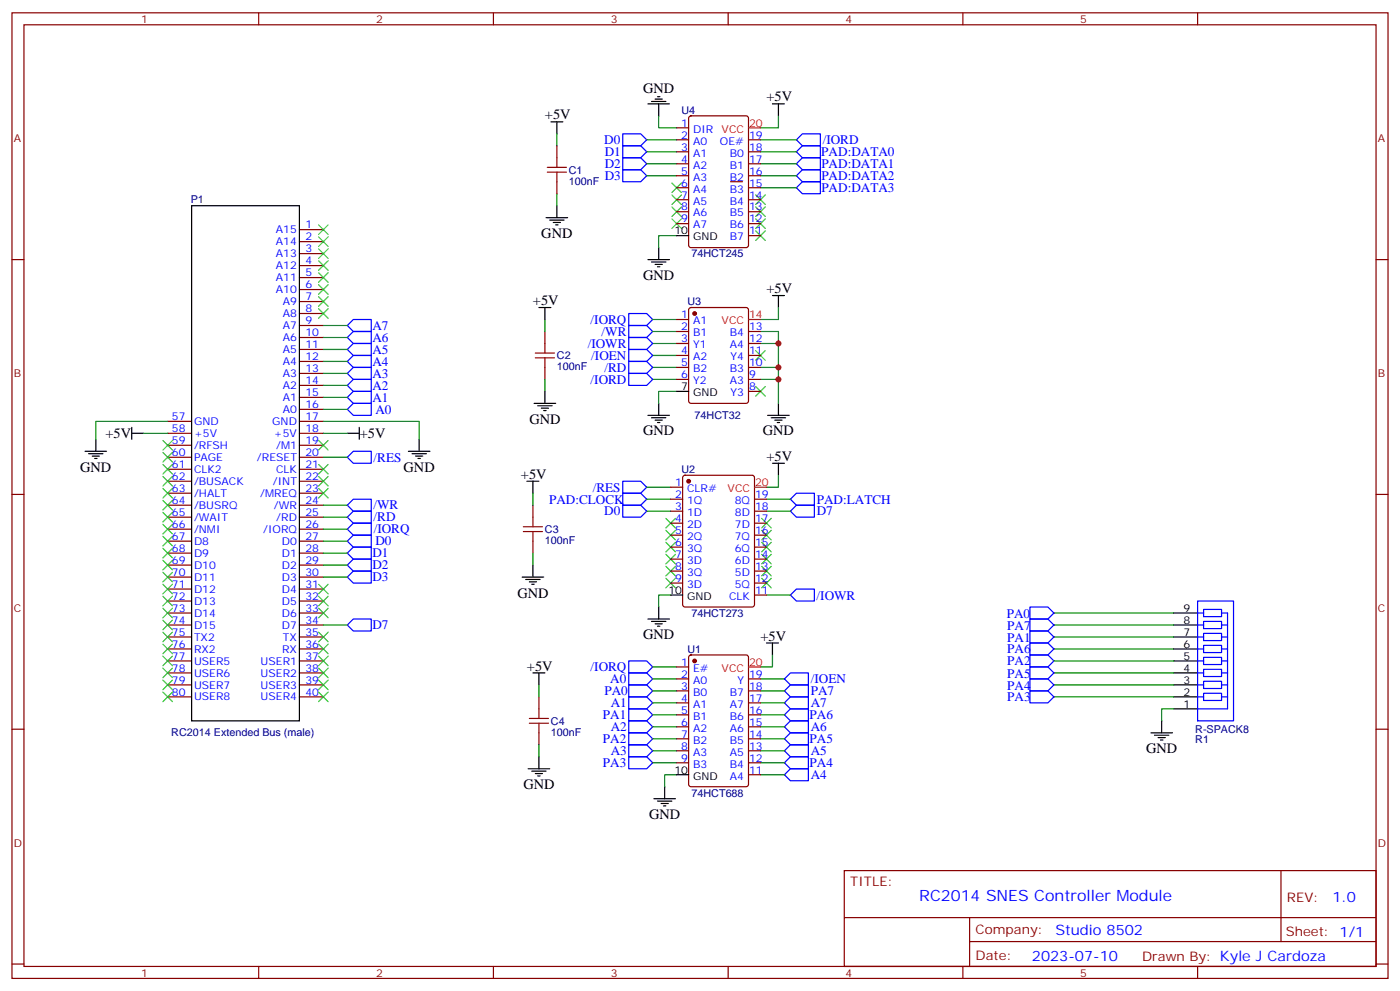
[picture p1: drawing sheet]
<svg xmlns="http://www.w3.org/2000/svg" width="412mm" height="292mm" viewBox="0 0 412 292" stroke-linecap="round" stroke-linejoin="round" font-family="sans-serif">
<g fill="none" stroke="#870000" stroke-width=".35">
<path d="M3.5 3.8h405.4v284.3h-405.4zM7.1 7.3h398.2v277.3h-398.2zM76.2 3.8v3.5M145.3 3.8v3.5M214.5 3.8v3.5M283.6 3.8v3.5M352.8 3.8v3.5M199.3 37.6h3.5M203.1 34.3l.5-.2h16.2l.6 .4 .1 37.7-.5 .7h-16.4l-.7-.4-.1-37.7zM164 42.9v3.6M164 53.5v3.5M199.3 41.2h3.5"/>
<path d="M199.3 44.7h3.5M199.3 48.2h3.5M199.3 51.8h3.5M199.3 55.3h3.5M199.3 58.8h3.5M215.2 53.5h3.5M220.5 41.2h3.5M220.5 44.7h3.5M220.5 48.2h3.5M220.5 51.8h3.5M220.5 55.3h3.5M220.5 58.8h3.5"/>
<path d="M3.5 76.4h3.6M88.2 67.6h7M88.2 71.2h7M88.2 74.7h7M88.2 78.2h7M199.3 62.3h3.5M199.3 65.9h3.5M220.5 62.3h3.5M220.5 65.9h3.5M220.5 69.4h3.5M405.3 76.4h3.6M88.2 81.7h7"/>
<path d="M88.2 85.3h7M88.2 88.8h7M88.2 92.3h7M88.2 95.8h7M88.2 99.4h7M160.5 97.6v3.5M199.3 94.1h3.5M199.3 97.6h3.5M203.1 90.8l.5-.2h16.2l.6 .4 .1 27.1-.5 .6-16.4 .1-.7-.5-.1-27zM220.5 97.6h3.5M88.2 102.9h7M88.2 106.4h7"/>
<path d="M88.2 110h7M88.2 113.5h7M88.2 117h7M160.5 108.2v3.5M199.3 101.1h3.5M199.3 104.7h3.5M199.3 108.2h3.5M199.3 111.7h3.5M220.5 101.1h3.5M220.5 104.7h3.5M220.5 108.2h3.5M220.5 111.7h3.5"/>
<path d="M220.5 115.3h3.5M49.4 124.1h7M49.4 127.6h7M49.4 131.1h7M49.4 134.7h7M49.4 138.2h7M88.2 120.5h7M88.2 124.1h7M88.2 127.6h7M88.2 131.1h7M88.2 134.7h7M88.2 138.2h7"/>
<path d="M3.5 145.6h3.6M49.4 141.7h7M49.4 145.2h7M49.4 148.8h7M49.4 152.3h7M49.4 155.8h7M49.4 159.3h7M88.2 141.7h7M88.2 145.2h7M88.2 148.8h7M88.2 152.3h7M88.2 155.8h7"/>
<path d="M88.2 159.3h7M157 148.8v3.5M157 159.3v3.6M197.6 143.5h3.5M197.6 147h3.5M197.6 150.5h3.5M197.6 154.1h3.5M197.6 157.6h3.5M201.3 140.2l.5-.3h19.7l.7 .5v37.6l-.4 .7-20 .1-.7-.5v-37.6zM222.2 147h3.6M222.2 150.5h3.6M222.2 154.1h3.6"/>
<path d="M222.2 157.6h3.6M405.3 145.6h3.6M49.4 162.9h7M49.4 166.4h7M49.4 169.9h7M49.4 173.5h7M49.4 177h7M88.2 162.9h7M88.2 166.4h7M88.2 169.9h7M88.2 173.5h7M88.2 177h7"/>
<path d="M197.6 161.1h3.5M197.6 164.6h3.5M197.6 168.2h3.5M197.6 171.7h3.5M222.2 161.1h3.6M222.2 164.6h3.6M222.2 168.2h3.6M222.2 171.7h3.6M222.2 175.2h3.6M49.4 180.5h7M49.4 184h7M49.4 187.6h7"/>
<path d="M49.4 191.1h7M49.4 194.6h7M49.4 198.2h7M88.2 180.5h7M88.2 184h7M88.2 187.6h7M88.2 191.1h7M88.2 194.6h7M88.2 198.2h7M199.3 196.4h3.5M199.3 199.9h3.5M203.1 193.1l.5-.2h16.2l.6 .4 .1 37.7-.5 .6-16.4 .1-.7-.5-.1-37.6z"/>
<path d="M220.5 199.9h3.5M3.5 214.7h3.6M49.4 201.7h7M49.4 205.2h7M88.2 201.7h7M88.2 205.2h7M158.7 205.2v3.5M158.7 215.8v3.5M199.3 203.4h3.5M199.3 207h3.5M199.3 210.5h3.5M199.3 214h3.5"/>
<path d="M199.3 217.6h3.5M220.5 203.4h3.5M220.5 207h3.5M220.5 210.5h3.5M220.5 214h3.5M220.5 217.6h3.5M405.3 214.7h3.6M199.3 221.1h3.5M199.3 224.6h3.5M220.5 221.1h3.5M220.5 224.6h3.5M220.5 228.1h3.5"/>
<path d="M248.7 256.4h156.6v28.2h-156.6zM377.3 256.4v20.9M248.7 270.2h156.5M285.6 277.3h119.6M285.6 270.2v14.1M3.5 283.9h3.6M76.2 284.6v3.5M145.3 284.6v3.5M214.5 284.6v3.5M283.6 284.6v3.5M352.8 284.6v3.5M405.3 283.9h3.6"/>
</g>
<g fill="none" stroke="#000" stroke-width=".35">
<path d="M162.3 35.9h3.5M164 35.9v3.5M190.9 30.6h6.3M191.9 29.9h4.2M193 29.2h2.1M193.7 28.5h.7M194 30.6v3.5M227.5 30.6h3.6M229.3 30.6v3.5M56.4 60.6h31.8v151.7h-31.8zM160.9 64.1h6.3M161.9 64.8h4.3"/>
<path d="M163 65.5h2.1M163.7 66.2h.7M164 60.6v3.5M190.9 76.4h6.3M191.9 77.2h4.2M193 77.9h2.1M193.7 78.6h.7M194 72.9v3.5M199.3 69.4h3.5M158.7 90.6h3.6M160.5 90.6v3.5M227.5 87h3.6"/>
<path d="M229.3 87v3.6M157.3 118.8h6.4M158.4 119.5h4.2M160.5 115.3v3.5M194 118.8v3.5M199.3 115.3h3.5M229.3 118.8v3.5M25 132.9h6.4M26.1 133.6h4.2M27.2 134.3h2.1M27.9 135h.7M28.2 129.4v3.5"/>
<path d="M38.8 127.6h3.5M38.8 125.8v3.6M102.3 127.6h3.5M105.8 125.8v3.6M120.3 132.9h6.3M121.4 133.6h4.2M122.4 134.3h2.1M123.1 135h.7M123.5 129.4v3.5M159.5 120.2h2.1M160.2 120.9h.7M190.9 122.3h6.3"/>
<path d="M191.9 123h4.2M193 123.7h2.1M193.7 124.4h.7M226.1 122.3h6.4M227.2 123h4.2M227.5 136.4h3.6M228.2 123.7h2.2M229 124.4h.7M229.3 136.4v3.5M155.2 141.7h3.5M157 141.7v3.5M153.8 169.9h6.4"/>
<path d="M154.9 170.6h4.2M155.9 171.3h2.1M156.6 172h.7M157 166.4v3.5M194 178.8v3.5M197.6 175.2h3.5M157 198.2h3.5M158.7 198.2v3.5M190.9 182.3h6.3M191.9 183h4.2M193 183.7h2.1M193.7 184.4h.7"/>
<path d="M225.8 189.3h3.5M227.5 189.3v3.6M345.7 198.2h7.1M345.7 194.6h7.1M345.7 191.1h7.1M345.7 187.6h7.1M345.7 184h7.1M345.7 180.5h7.1M339 215.8h6.4M340.1 216.5h4.2M341.1 217.2h2.2M341.8 217.9h.7"/>
<path d="M342.2 212.3v3.5M345.7 208.7h7.1M345.7 205.2h7.1M345.7 201.7h7.1M155.6 226.4h6.3M156.6 227.1h4.3M157.7 227.8h2.1M158.4 228.5h.7M158.7 222.8v3.6M192.6 235.2h6.4M193.7 235.9h4.2M194.7 236.6h2.1"/>
<path d="M195.4 237.3h.7M195.8 231.7v3.5M199.3 228.1h3.5"/>
</g>
<g fill="none" stroke="#008700" stroke-width=".35">
<path d="M164 39.4v3.5M194 34.1v3.5h5.3M229.3 34.1v3.5h-5.3M164 57v3.6M190.5 41.2h8.8M190.5 48.2h8.8M190.5 51.8h8.8M190.5 44.7h8.8M224 41.2h10.6M224 48.2h10.6M224 51.8h10.6M224 55.3h10.6"/>
<path d="M224 44.7h10.6M199.3 69.4h-5.3v3.5M95.2 99.4h7.1M95.2 95.8h7.1M160.5 94.1v3.5M192.3 94.1h7M192.3 97.6h7M224 97.6h5.3v3.5M229.3 90.6v3.5h-5.3M95.2 117h7.1M95.2 113.5h7.1M95.2 110h7.1"/>
<path d="M95.2 106.4h7.1M95.2 102.9h7.1M160.5 111.7v3.6M192.3 111.7h7M192.3 104.7h7M192.3 101.1h7M192.3 108.2h7M199.3 115.3h-5.3v3.5M224 108.2h5.3v10.6M224 101.1h5.3v7.1M224 111.7h5.3M42.3 127.6h7.1"/>
<path d="M49.4 124.1h-21.2v5.3M95.2 124.1h28.3v5.3M95.2 127.6h7.1M95.2 120.5h7.1M95.2 134.7h7.1M229.3 139.9v3.6h-3.5M95.2 159.3h7.1M95.2 155.8h7.1M95.2 148.8h7.1M95.2 152.3h7.1M157 145.2v3.6M190.5 147h7.1"/>
<path d="M190.5 150.5h7.1M190.5 143.5h7.1M225.8 147h7M225.8 150.5h7M95.2 169.9h7.1M95.2 166.4h7.1M95.2 162.9h7.1M157 162.9v3.5M197.6 175.2h-3.6v3.6M225.8 175.2h7M95.2 184h7.1M192.3 199.9h7"/>
<path d="M192.3 196.4h7M224 199.9h7.1M227.5 192.9v3.5h-3.5M310.4 180.5h35.3M310.4 184h35.3M310.4 187.6h35.3M310.4 191.1h35.3M310.4 194.6h35.3M310.4 198.2h35.3M158.7 201.7v3.5M158.7 219.3v3.5M192.3 207h7"/>
<path d="M192.3 214h7M192.3 203.4h7M192.3 210.5h7M192.3 217.6h7M224 207h7.1M224 214h7.1M224 203.4h7.1M224 210.5h7.1M224 217.6h7.1M310.4 201.7h35.3M310.4 205.2h35.3M345.7 208.7h-3.5v3.6"/>
<path d="M192.3 221.1h7M192.3 224.6h7M199.3 228.1h-3.5v3.6M224 221.1h7.1M224 228.1h7.1M224 224.6h7.1"/>
</g>
<g fill="none" stroke="#3c3" stroke-width=".35">
<path d="M197.9 53.9l2.8 2.8M197.9 57.4l2.8 2.8M200.7 53.9l-2.8 2.8M200.7 57.4l-2.8 2.8M222.6 57.4l2.8 2.8M225.4 57.4l-2.8 2.8M93.8 76.8l2.9 2.8M93.8 73.3l2.9 2.8M93.8 69.7l2.9 2.9M93.8 66.2l2.9 2.8M96.7 76.8l-2.9 2.8M96.7 73.3l-2.9 2.8"/>
<path d="M96.7 69.7l-2.9 2.9M96.7 66.2l-2.9 2.8M197.9 60.9l2.8 2.8M197.9 64.5l2.8 2.8M200.7 60.9l-2.8 2.8M200.7 64.5l-2.8 2.8M222.6 68l2.8 2.8M222.6 64.5l2.8 2.8M222.6 60.9l2.8 2.8M225.4 68l-2.8 2.8M225.4 64.5l-2.8 2.8M225.4 60.9l-2.8 2.8"/>
<path d="M93.8 90.9l2.9 2.8M93.8 87.4l2.9 2.8M93.8 83.9l2.9 2.8M93.8 80.3l2.9 2.8M96.7 83.9l-2.9 2.8M96.7 87.4l-2.9 2.8M96.7 90.9l-2.9 2.8M96.7 80.3l-2.9 2.8M222.6 113.8l2.8 2.9M222.6 103.3l2.8 2.8M225.4 113.8l-2.8 2.9M225.4 103.3l-2.8 2.8"/>
<path d="M48 129.7l2.8 2.8M48 133.2l2.8 2.9M48 136.8l2.8 2.8M50.8 129.7l-2.8 2.8M50.8 133.2l-2.8 2.9M50.8 136.8l-2.8 2.8M93.8 136.8l2.9 2.8M93.8 129.7l2.9 2.8M96.7 136.8l-2.9 2.8M96.7 129.7l-2.9 2.8M48 140.3l2.8 2.8M48 143.8l2.8 2.8"/>
<path d="M48 147.4l2.8 2.8M48 150.9l2.8 2.8M48 154.4l2.8 2.8M48 157.9l2.8 2.9M50.8 140.3l-2.8 2.8M50.8 143.8l-2.8 2.8M50.8 147.4l-2.8 2.8M50.8 150.9l-2.8 2.8M50.8 154.4l-2.8 2.8M50.8 157.9l-2.8 2.9M93.8 143.8l2.9 2.8M93.8 140.3l2.9 2.8"/>
<path d="M96.7 140.3l-2.9 2.8M96.7 143.8l-2.9 2.8M196.1 159.7l2.9 2.8M196.1 156.2l2.9 2.8M196.1 152.6l2.9 2.9M199 159.7l-2.9 2.8M199 156.2l-2.9 2.8M199 152.6l-2.9 2.9M224.4 159.7l2.8 2.8M224.4 152.6l2.8 2.9M224.4 156.2l2.8 2.8M227.2 159.7l-2.8 2.8"/>
<path d="M227.2 152.6l-2.8 2.9M227.2 156.2l-2.8 2.8M48 161.5l2.8 2.8M48 165l2.8 2.8M48 168.5l2.8 2.8M48 172l2.8 2.9M48 175.6l2.8 2.8M48 179.1l2.8 2.8M50.8 161.5l-2.8 2.8M50.8 165l-2.8 2.8M50.8 168.5l-2.8 2.8M50.8 172l-2.8 2.9"/>
<path d="M50.8 175.6l-2.8 2.8M50.8 179.1l-2.8 2.8M93.8 179.1l2.9 2.8M93.8 175.6l2.9 2.8M93.8 172l2.9 2.9M96.7 179.1l-2.9 2.8M96.7 175.6l-2.9 2.8M96.7 172l-2.9 2.9M196.1 170.3l2.9 2.8M196.1 166.8l2.9 2.8M196.1 163.2l2.9 2.9M199 170.3l-2.9 2.8"/>
<path d="M199 166.8l-2.9 2.8M199 163.2l-2.9 2.9M224.4 163.2l2.8 2.9M224.4 166.8l2.8 2.8M224.4 170.3l2.8 2.8M227.2 163.2l-2.8 2.9M227.2 166.8l-2.8 2.8M227.2 170.3l-2.8 2.8M48 182.6l2.8 2.9M48 186.2l2.8 2.8M48 189.7l2.8 2.8M48 193.2l2.8 2.8"/>
<path d="M48 196.7l2.8 2.9M50.8 182.6l-2.8 2.9M50.8 186.2l-2.8 2.8M50.8 189.7l-2.8 2.8M50.8 193.2l-2.8 2.8M50.8 196.7l-2.8 2.9M93.8 196.7l2.9 2.9M93.8 193.2l2.9 2.8M93.8 189.7l2.9 2.8M93.8 186.2l2.9 2.8M96.7 196.7l-2.9 2.9M96.7 193.2l-2.9 2.8"/>
<path d="M96.7 189.7l-2.9 2.8M96.7 186.2l-2.9 2.8M48 200.3l2.8 2.8M48 203.8l2.8 2.8M50.8 200.3l-2.8 2.8M50.8 203.8l-2.8 2.8M93.8 203.8l2.9 2.8M93.8 200.3l2.9 2.8M96.7 203.8l-2.9 2.8M96.7 200.3l-2.9 2.8"/>
</g>
<g fill="none" stroke="#00f" stroke-width=".35">
<path d="M183.4 39.4h5.3l1.8 1.8-1.8 1.7h-5.3zM183.4 42.9h5.3l1.8 1.8-1.8 1.8h-5.3zM183.4 46.5h5.3l1.8 1.7-1.8 1.8h-5.3zM183.4 50h5.3l1.8 1.8-1.8 1.7h-5.3zM234.6 41.2l1.8-1.8h5.3v3.5h-5.3zM236.4 42.9h5.3v3.6h-5.3l-1.8-1.8zM236.4 53.5h5.3v3.5h-5.3l-1.8-1.7zM236.4 50h5.3v3.5h-5.3l-1.8-1.7zM236.4 46.5h5.3v3.5h-5.3l-1.8-1.8zM102.3 99.4l1.8-1.8h5.3v3.5h-5.3zM102.3 95.8l1.8-1.7h5.3v3.5h-5.3zM185.2 92.3h5.3l1.8 1.8-1.8 1.7h-5.3z"/>
<path d="M185.2 95.8h5.3l1.8 1.8-1.8 1.8h-5.3zM185.2 99.4h5.3l1.8 1.7-1.8 1.8h-5.3zM102.3 117l1.8-1.7h5.3v3.5h-5.3zM102.3 113.5l1.8-1.8h5.3v3.6h-5.3zM102.3 110l1.8-1.8h5.3v3.5h-5.3zM102.3 106.4l1.8-1.7h5.3v3.5h-5.3zM102.3 102.9l1.8-1.8h5.3v3.6h-5.3zM185.2 102.9h5.3l1.8 1.8-1.8 1.7h-5.3zM185.2 110h5.3l1.8 1.7-1.8 1.8h-5.3zM185.2 106.4h5.3l1.8 1.8-1.8 1.8h-5.3zM102.3 120.5l1.8-1.7h5.3v3.5h-5.3zM102.3 134.7l1.8-1.8h5.3v3.5h-5.3z"/>
<path d="M102.3 159.3l1.8-1.7h5.3v3.5h-5.3zM102.3 148.8l1.8-1.8h5.3v3.5h-5.3zM102.3 152.3l1.8-1.8h5.3v3.6h-5.3zM104.1 154.1h5.3v3.5h-5.3l-1.8-1.8zM183.4 141.7h5.3l1.8 1.8-1.8 1.7h-5.3zM183.4 145.2h5.3l1.8 1.8-1.8 1.8h-5.3zM183.4 148.8h5.3l1.8 1.7-1.8 1.8h-5.3zM232.8 147l1.8-1.8h5.3v3.6h-5.3zM232.8 150.5l1.8-1.7h5.3v3.5h-5.3zM102.3 162.9l1.8-1.8h5.3v3.5h-5.3zM102.3 166.4l1.8-1.8h5.3v3.6h-5.3zM102.3 169.9l1.8-1.7h5.3v3.5h-5.3z"/>
<path d="M232.8 175.2l1.8-1.7h5.3v3.5h-5.3zM303.4 178.8h5.3l1.7 1.7-1.7 1.8h-5.3zM352.8 177h10.6v35.3h-10.6zM354.5 179.5h5.3v2.1h-5.3zM102.3 184l1.8-1.7h5.3v3.5h-5.3zM185.2 198.2h5.3l1.8 1.7-1.8 1.8h-5.3zM185.2 194.6h5.3l1.8 1.8-1.8 1.8h-5.3zM231.1 199.9l1.7-1.7h5.3v3.5h-5.3zM303.4 185.8h5.3l1.7 1.8-1.7 1.7h-5.3zM303.4 192.9h5.3l1.7 1.7-1.7 1.8h-5.3zM303.4 199.9h5.3l1.7 1.8-1.7 1.7h-5.3zM303.4 196.4h5.3l1.7 1.8-1.7 1.7h-5.3z"/>
<path d="M303.4 189.3h5.3l1.7 1.8-1.7 1.8h-5.3zM303.4 182.3h5.3l1.7 1.7-1.7 1.8h-5.3zM352.8 198.2h1.7M352.8 194.6h1.7M352.8 191.1h1.7M352.8 187.6h1.7M352.8 184h1.7M352.8 180.5h1.7M354.5 197.1h5.3v2.1h-5.3zM354.5 193.6h5.3v2.1h-5.3zM354.5 190h5.3v2.2h-5.3zM354.5 186.5h5.3v2.1h-5.3z"/>
<path d="M354.5 183h5.3v2.1h-5.3zM359.8 198.2h1.8M359.8 194.6h1.8M359.8 180.5h1.8v28.2h-8.8M359.8 191.1h1.8M359.8 187.6h1.8M359.8 184h1.8M185.2 205.2h5.3l1.8 1.8-1.8 1.7h-5.3zM185.2 212.3h5.3l1.8 1.7-1.8 1.8h-5.3zM185.2 219.3h5.3l1.8 1.8-1.8 1.7h-5.3zM185.2 201.7h5.3l1.8 1.7-1.8 1.8h-5.3zM185.2 208.7h5.3l1.8 1.8-1.8 1.8h-5.3z"/>
<path d="M185.2 215.8h5.3l1.8 1.8-1.8 1.7h-5.3zM231.1 214l1.7-1.7h5.3v3.5h-5.3zM231.1 207l1.7-1.8h5.3v3.5h-5.3zM231.1 210.5l1.7-1.8h5.3v3.6h-5.3zM231.1 203.4l1.7-1.7h5.3v3.5h-5.3zM232.8 215.8h5.3v3.5h-5.3l-1.7-1.7zM303.4 203.4h5.3l1.7 1.8-1.7 1.8h-5.3zM352.8 205.2h1.7M352.8 201.7h1.7M354.5 204.2h5.3v2.1h-5.3zM354.5 200.6h5.3v2.1h-5.3zM359.8 205.2h1.8"/>
<path d="M359.8 201.7h1.8M185.2 222.8h5.3l1.8 1.8-1.8 1.8h-5.3zM231.1 228.1l1.7-1.7h5.3v3.5h-5.3zM231.1 221.1l1.7-1.8h5.3v3.5h-5.3zM232.8 222.8h5.3v3.6h-5.3l-1.7-1.8z"/>
</g>
<path d="M220.5 37.6h3.5M220.5 94.1h3.5M222.2 143.5h3.6M220.5 196.4h3.5" fill="none" stroke="#f00" stroke-width=".35"/>
<g fill="#870000" stroke="#870000" stroke-width=".35">
<circle cx="204.6" cy="92.3" r=".53"/>
<circle cx="204.6" cy="194.6" r=".53"/>
<circle cx="202.8" cy="141.7" r=".53"/>
</g>
<g fill="none" stroke="#a10000" stroke-width=".35">
<path d="M161.2 50.7h5.7M161.2 49.3h5.7M164 46.5v2.8M164 50.7v2.8M157.7 105.4h5.6M157.7 104h5.6M160.5 101.1v2.9M160.5 105.4v2.8M154.2 156.5h5.6M154.2 155.1h5.6M157 152.3v2.8M157 156.5v2.8"/>
<path d="M155.9 213h5.7M155.9 211.6h5.7M158.7 208.7v2.9M158.7 213v2.8"/>
</g>
<g fill="#c00">
<circle cx="229.3" cy="111.7" r=".88"/>
<circle cx="229.3" cy="108.2" r=".88"/>
<circle cx="229.3" cy="101.1" r=".88"/>
</g>
<text font-size="4.6" fill="#00f" x="270.8" y="265.4">RC2014 SNES Controller Module</text>
<g font-size="4.2">
<text x="189.4" y="27.4">GND</text>
<text x="225.8" y="29.9">+5V</text>
<text x="160.5" y="35.2">+5V</text>
<text x="159.5" y="70.2">GND</text>
<text x="189.4" y="82.5">GND</text>
<text x="157" y="89.9">+5V</text>
<text x="225.8" y="86.3">+5V</text>
<text x="155.9" y="124.9">GND</text>
<text x="31.1" y="129.1">+5V</text>
<text x="106" y="129.1">+5V</text>
<text x="189.4" y="128">GND</text>
<text x="224.7" y="128">GND</text>
<text x="225.8" y="135.7">+5V</text>
<text x="23.6" y="139">GND</text>
<text x="118.9" y="139">GND</text>
<text x="153.5" y="141">+5V</text>
<text x="152.4" y="176">GND</text>
<text x="189.4" y="188.3">GND</text>
<text x="224" y="188.6">+5V</text>
<text x="155.2" y="197.4">+5V</text>
<text x="337.6" y="221.9">GND</text>
<text x="154.2" y="232.5">GND</text>
<text x="191.2" y="241.3">GND</text>
</g>
<g font-size="4.2" fill="#00f">
<text x="392.5" y="265.6">1.0</text>
<text x="310.9" y="275.2">Studio 8502</text>
<text x="304" y="283">2023-07-10</text>
</g>
<g font-size="3.9" fill="#00f">
<text x="178" y="42.4">D0</text>
<text x="178.1" y="45.9">D1</text>
<text x="241.9" y="46">PAD:DATA0</text>
<text x="242.4" y="42.4">/IORD</text>
<text x="178.1" y="49.4">D2</text>
<text x="178.1" y="52.9">D3</text>
<text x="241.9" y="52.9">PAD:DATA2</text>
<text x="241.9" y="49.4">PAD:DATA1</text>
<text x="241.9" y="56.5">PAD:DATA3</text>
<text x="174" y="95.4">/IORQ</text>
<text x="109.7" y="100.6">A6</text>
<text x="109.7" y="97.1">A7</text>
<text x="177.2" y="98.9">/WR</text>
<text x="109.7" y="107.7">A4</text>
<text x="109.7" y="104.2">A5</text>
<text x="173.1" y="102.4">/IOWR</text>
<text x="174.2" y="105.9">/IOEN</text>
<text x="109.7" y="111.2">A3</text>
<text x="174" y="113">/IORD</text>
<text x="178.1" y="109.4">/RD</text>
<text x="109.7" y="118.3">A1</text>
<text x="109.7" y="114.7">A2</text>
<text x="110.6" y="121.8">A0</text>
<text x="110.1" y="135.9">/RES</text>
<text x="110" y="150">/WR</text>
<text x="161.8" y="148.3">PAD:CLOCK</text>
<text x="174.6" y="144.7">/RES</text>
<text x="240.6" y="148.3">PAD:LATCH</text>
<text x="110.1" y="153.5">/RD</text>
<text x="178" y="151.8">D0</text>
<text x="240.6" y="151.8">D7</text>
<text x="110.1" y="157">/IORQ</text>
<text x="110.6" y="160.6">D0</text>
<text x="109.7" y="164.1">D1</text>
<text x="109.7" y="167.7">D2</text>
<text x="109.7" y="171.2">D3</text>
<text x="240.6" y="176.6">/IOWR</text>
<text x="109.7" y="185.3">D7</text>
<text x="296.6" y="181.9">PA0</text>
<text x="296.7" y="185.6">PA7</text>
<text x="296.7" y="189.1">PA1</text>
<text x="174" y="197.7">/IORQ</text>
<text x="296.7" y="195.9">PA2</text>
<text x="296.7" y="192.4">PA6</text>
<text x="179.8" y="201.2">A0</text>
<text x="238.8" y="201.2">/IOEN</text>
<text x="296.7" y="203.2">PA4</text>
<text x="296.7" y="199.7">PA5</text>
<text x="178" y="204.7">PA0</text>
<text x="179.9" y="208.1">A1</text>
<text x="238.8" y="208.3">A7</text>
<text x="238.8" y="204.7">PA7</text>
<text x="296.7" y="206.5">PA3</text>
<text x="177.6" y="211.8">PA1</text>
<text x="179.9" y="215.2">A2</text>
<text x="238.5" y="211.8">PA6</text>
<text x="238.8" y="215.4">A6</text>
<text x="177.6" y="218.9">PA2</text>
<text x="238.5" y="218.9">PA5</text>
<text x="177.6" y="225.9">PA3</text>
<text x="179.9" y="222.3">A3</text>
<text x="238.5" y="225.9">PA4</text>
<text x="238.8" y="222.4">A5</text>
<text x="238.8" y="229.5">A4</text>
</g>
<g font-size="3.9" fill="#800">
<text x="250.5" y="260.9">TITLE:</text>
<text x="379.1" y="265.6">REV:</text>
<text x="287.4" y="275.1">Company:</text>
<text x="378.7" y="275.8">Sheet: 1/1</text>
<text x="287.4" y="282.8">Date:</text>
<text x="336.4" y="282.9">Drawn By: Kyle J Cardoza</text>
</g>
<g font-size="3.2" fill="#800">
<text x="41.6" y="6.8">1</text>
<text x="110.8" y="6.8">2</text>
<text x="179.9" y="6.8">3</text>
<text x="249.1" y="6.8">4</text>
<text x="318.2" y="6.8">5</text>
<text x="4.1" y="41.9">A</text>
<text x="405.9" y="41.9">A</text>
<text x="4.1" y="111">B</text>
<text x="405.9" y="111">B</text>
<text x="4.1" y="180.2">C</text>
<text x="405.9" y="180.2">C</text>
<text x="4.1" y="249.3">D</text>
<text x="405.9" y="249.3">D</text>
<text x="41.6" y="287.6">1</text>
<text x="110.8" y="287.6">2</text>
<text x="179.9" y="287.6">3</text>
<text x="249.1" y="287.6">4</text>
<text x="318.2" y="287.6">5</text>
</g>
<g font-size="3.2" fill="#000080">
<text x="200.7" y="33.5">U4</text>
<text x="167.6" y="51.2">C1</text>
<text x="56.2" y="59.9">P1</text>
<text x="167.6" y="54.3">100nF</text>
<text x="203.7" y="75.8">74HCT245</text>
<text x="202.5" y="89.9">U3</text>
<text x="164" y="105.8">C2</text>
<text x="164" y="109">100nF</text>
<text x="204.6" y="123.4">74HCT32</text>
<text x="200.7" y="139.3">U2</text>
<text x="160.5" y="160.2">100nF</text>
<text x="160.5" y="157">C3</text>
<text x="203.7" y="181.6">74HCT273</text>
<text x="202.5" y="192.2">U1</text>
<text x="162.3" y="213.4">C4</text>
<text x="352.1" y="215.9">R-SPACK8</text>
<text x="50.5" y="216.9">RC2014 Extended Bus (male)</text>
<text x="162.3" y="216.6">100nF</text>
<text x="352.1" y="218.9">R1</text>
<text x="203.7" y="234.6">74HCT688</text>
</g>
<g font-size="3.2" fill="#00f">
<text x="200.7" y="37.3">1</text>
<text x="200.7" y="40.8">2</text>
<text x="204.2" y="39.1">DIR</text>
<text x="220.7" y="40.8">19</text>
<text x="200.7" y="44.3">3</text>
<text x="200.7" y="47.9">4</text>
<text x="204.2" y="42.6">A0</text>
<text x="204.2" y="46.1">A1</text>
<text x="212.1" y="42.6">OE#</text>
<text x="215" y="46.1">B0</text>
<text x="220.7" y="47.9">17</text>
<text x="220.7" y="44.3">18</text>
<text x="200.7" y="51.4">5</text>
<text x="204.2" y="49.6">A2</text>
<text x="204.2" y="53.2">A3</text>
<text x="215" y="53.2">B2</text>
<text x="215" y="49.6">B1</text>
<text x="220.7" y="51.4">16</text>
<text x="200.7" y="54.9">6</text>
<text x="200.7" y="58.5">7</text>
<text x="204.2" y="56.7">A4</text>
<text x="215" y="56.7">B3</text>
<text x="220.7" y="58.5">14</text>
<text x="220.7" y="54.9">15</text>
<text x="200.7" y="62">8</text>
<text x="200.7" y="65.5">9</text>
<text x="204.2" y="60.2">A5</text>
<text x="204.2" y="63.7">A6</text>
<text x="215" y="63.7">B5</text>
<text x="215" y="60.2">B4</text>
<text x="220.7" y="65.5">12</text>
<text x="220.7" y="62">13</text>
<text x="81.3" y="68.7">A15</text>
<text x="90" y="67.3">1</text>
<text x="90" y="70.8">2</text>
<text x="204.2" y="67.3">A7</text>
<text x="215" y="70.8">B7</text>
<text x="215" y="67.3">B6</text>
<text x="220.7" y="69">11</text>
<text x="81.3" y="72.2">A14</text>
<text x="81.3" y="75.7">A13</text>
<text x="90" y="74.3">3</text>
<text x="90" y="77.9">4</text>
<text x="81.3" y="79.3">A12</text>
<text x="81.3" y="82.8">A11</text>
<text x="90" y="81.4">5</text>
<text x="81.3" y="86.3">A10</text>
<text x="83.3" y="89.9">A9</text>
<text x="90" y="84.9">6</text>
<text x="90" y="88.4">7</text>
<text x="83.3" y="93.4">A8</text>
<text x="90" y="92">8</text>
<text x="90" y="95.5">9</text>
<text x="200.7" y="93.7">1</text>
<text x="204.2" y="95.5">A1</text>
<text x="83.3" y="96.9">A7</text>
<text x="83.3" y="100.4">A6</text>
<text x="90" y="99">10</text>
<text x="200.7" y="97.3">2</text>
<text x="200.7" y="100.8">3</text>
<text x="204.2" y="99">B1</text>
<text x="215" y="99">B4</text>
<text x="220.7" y="100.8">12</text>
<text x="220.7" y="97.3">13</text>
<text x="83.3" y="104">A5</text>
<text x="83.3" y="107.5">A4</text>
<text x="90" y="102.6">11</text>
<text x="90" y="106.1">12</text>
<text x="200.7" y="104.3">4</text>
<text x="200.7" y="107.8">5</text>
<text x="204.2" y="102.6">Y1</text>
<text x="204.2" y="106.1">A2</text>
<text x="215" y="102.6">A4</text>
<text x="215.2" y="106.1">Y4</text>
<text x="220.7" y="107.8">10</text>
<text x="220.7" y="104.3">11</text>
<text x="83.3" y="111">A3</text>
<text x="90" y="109.6">13</text>
<text x="90" y="113.1">14</text>
<text x="200.7" y="111.4">6</text>
<text x="204.2" y="109.6">B2</text>
<text x="204.2" y="113.1">Y2</text>
<text x="215" y="109.6">B3</text>
<text x="215" y="113.1">A3</text>
<text x="220.7" y="111.4">9</text>
<text x="83.3" y="114.5">A2</text>
<text x="83.3" y="118.1">A1</text>
<text x="90" y="116.7">15</text>
<text x="215.2" y="116.7">Y3</text>
<text x="220.7" y="114.9">8</text>
<text x="50.6" y="123.7">57</text>
<text x="57.1" y="125.1">GND</text>
<text x="80.2" y="125.1">GND</text>
<text x="83.3" y="121.6">A0</text>
<text x="90" y="120.2">16</text>
<text x="90" y="123.7">17</text>
<text x="50.6" y="127.2">58</text>
<text x="50.6" y="130.8">59</text>
<text x="57.1" y="128.7">+5V</text>
<text x="80.7" y="128.7">+5V</text>
<text x="90" y="127.2">18</text>
<text x="90" y="130.8">19</text>
<text x="50.6" y="134.3">60</text>
<text x="50.6" y="137.8">61</text>
<text x="57.1" y="132.2">/RFSH</text>
<text x="57.1" y="135.7">PAGE</text>
<text x="75.7" y="135.7">/RESET</text>
<text x="81.4" y="132.2">/M1</text>
<text x="90" y="134.3">20</text>
<text x="90" y="137.8">21</text>
<text x="50.6" y="141.4">62</text>
<text x="57.1" y="139.2">CLK2</text>
<text x="57.1" y="142.8">/BUSACK</text>
<text x="80.4" y="142.8">/INT</text>
<text x="81.3" y="139.2">CLK</text>
<text x="90" y="141.4">22</text>
<text x="198.9" y="143.1">1</text>
<text x="50.6" y="144.9">63</text>
<text x="50.6" y="148.4">64</text>
<text x="57.1" y="146.3">/HALT</text>
<text x="57.1" y="149.8">/BUSRQ</text>
<text x="76.7" y="146.3">/MREQ</text>
<text x="80.7" y="149.8">/WR</text>
<text x="90" y="144.9">23</text>
<text x="90" y="148.4">24</text>
<text x="198.9" y="146.6">2</text>
<text x="202.4" y="144.9">CLR#</text>
<text x="202.4" y="148.4">1Q</text>
<text x="216.4" y="148.4">8Q</text>
<text x="222.4" y="146.6">19</text>
<text x="50.6" y="151.9">65</text>
<text x="50.6" y="155.5">66</text>
<text x="57.1" y="153.4">/WAIT</text>
<text x="81.4" y="153.4">/RD</text>
<text x="90" y="151.9">25</text>
<text x="90" y="155.5">26</text>
<text x="198.9" y="150.2">3</text>
<text x="198.9" y="153.7">4</text>
<text x="202.4" y="151.9">1D</text>
<text x="202.4" y="155.5">2D</text>
<text x="216.5" y="155.5">7D</text>
<text x="216.5" y="151.9">8D</text>
<text x="222.4" y="153.7">17</text>
<text x="222.4" y="150.2">18</text>
<text x="50.6" y="159">67</text>
<text x="57.1" y="156.9">/NMI</text>
<text x="57.1" y="160.4">D8</text>
<text x="77.5" y="156.9">/IORQ</text>
<text x="83" y="160.4">D0</text>
<text x="90" y="159">27</text>
<text x="198.9" y="157.2">5</text>
<text x="198.9" y="160.8">6</text>
<text x="202.4" y="159">2Q</text>
<text x="216.4" y="159">7Q</text>
<text x="222.4" y="160.8">15</text>
<text x="222.4" y="157.2">16</text>
<text x="50.6" y="162.5">68</text>
<text x="50.6" y="166.1">69</text>
<text x="57.1" y="163.9">D9</text>
<text x="57.1" y="167.5">D10</text>
<text x="83" y="163.9">D1</text>
<text x="83" y="167.5">D2</text>
<text x="90" y="162.5">28</text>
<text x="90" y="166.1">29</text>
<text x="198.9" y="164.3">7</text>
<text x="198.9" y="167.8">8</text>
<text x="202.4" y="162.5">3Q</text>
<text x="202.4" y="166.1">3D</text>
<text x="216.4" y="162.5">6Q</text>
<text x="216.5" y="166.1">6D</text>
<text x="222.4" y="167.8">13</text>
<text x="222.4" y="164.3">14</text>
<text x="50.6" y="169.6">70</text>
<text x="50.6" y="173.1">71</text>
<text x="57.1" y="171">D11</text>
<text x="83" y="171">D3</text>
<text x="90" y="169.6">30</text>
<text x="90" y="173.1">31</text>
<text x="198.9" y="171.3">9</text>
<text x="202.4" y="169.6">3Q</text>
<text x="202.4" y="173.1">3D</text>
<text x="216.4" y="173.1">5Q</text>
<text x="216.5" y="169.6">5D</text>
<text x="222.4" y="171.3">12</text>
<text x="50.6" y="176.6">72</text>
<text x="57.1" y="174.5">D12</text>
<text x="57.1" y="178">D13</text>
<text x="83" y="174.5">D4</text>
<text x="83" y="178">D5</text>
<text x="90" y="176.6">32</text>
<text x="214.8" y="176.6">CLK</text>
<text x="222.4" y="174.9">11</text>
<text x="50.6" y="180.2">73</text>
<text x="50.6" y="183.7">74</text>
<text x="57.1" y="181.6">D14</text>
<text x="57.1" y="185.1">D15</text>
<text x="83" y="181.6">D6</text>
<text x="83" y="185.1">D7</text>
<text x="90" y="180.2">33</text>
<text x="90" y="183.7">34</text>
<text x="50.6" y="187.2">75</text>
<text x="50.6" y="190.7">76</text>
<text x="57.1" y="188.6">TX2</text>
<text x="83.4" y="188.6">TX</text>
<text x="90" y="187.2">35</text>
<text x="90" y="190.7">36</text>
<text x="50.6" y="194.3">77</text>
<text x="50.6" y="197.8">78</text>
<text x="57.1" y="192.2">RX2</text>
<text x="57.1" y="195.7">USER5</text>
<text x="76.8" y="195.7">USER1</text>
<text x="83.1" y="192.2">RX</text>
<text x="90" y="194.3">37</text>
<text x="90" y="197.8">38</text>
<text x="200.7" y="196">1</text>
<text x="204.2" y="197.8">E#</text>
<text x="50.6" y="201.3">79</text>
<text x="57.1" y="199.2">USER6</text>
<text x="57.1" y="202.7">USER7</text>
<text x="76.8" y="199.2">USER2</text>
<text x="76.8" y="202.7">USER3</text>
<text x="90" y="201.3">39</text>
<text x="200.7" y="199.6">2</text>
<text x="200.7" y="203.1">3</text>
<text x="204.2" y="201.3">A0</text>
<text x="217.2" y="201.3">Y</text>
<text x="220.7" y="203.1">18</text>
<text x="220.7" y="199.6">19</text>
<text x="50.6" y="204.9">80</text>
<text x="57.1" y="206.3">USER8</text>
<text x="76.8" y="206.3">USER4</text>
<text x="90" y="204.9">40</text>
<text x="200.7" y="206.6">4</text>
<text x="204.2" y="204.9">B0</text>
<text x="204.2" y="208.4">A1</text>
<text x="215" y="204.9">B7</text>
<text x="215" y="208.4">A7</text>
<text x="220.7" y="206.6">17</text>
<text x="200.7" y="210.1">5</text>
<text x="200.7" y="213.7">6</text>
<text x="204.2" y="211.9">B1</text>
<text x="204.2" y="215.4">A2</text>
<text x="215" y="211.9">B6</text>
<text x="215" y="215.4">A6</text>
<text x="220.7" y="213.7">15</text>
<text x="220.7" y="210.1">16</text>
<text x="200.7" y="217.2">7</text>
<text x="200.7" y="220.7">8</text>
<text x="204.2" y="219">B2</text>
<text x="215" y="219">B5</text>
<text x="220.7" y="220.7">13</text>
<text x="220.7" y="217.2">14</text>
<text x="200.7" y="224.3">9</text>
<text x="204.2" y="222.5">A3</text>
<text x="204.2" y="226">B3</text>
<text x="215" y="226">B4</text>
<text x="215" y="222.5">A5</text>
<text x="220.7" y="227.8">11</text>
<text x="220.7" y="224.3">12</text>
<text x="215" y="229.6">A4</text>
</g>
<g font-size="3.2" fill="#f00">
<text x="212.6" y="39.1">VCC</text>
<text x="220.7" y="37.3">20</text>
<text x="212.6" y="95.5">VCC</text>
<text x="220.7" y="93.7">14</text>
<text x="222.4" y="143.1">20</text>
<text x="214.3" y="144.9">VCC</text>
<text x="212.6" y="197.8">VCC</text>
<text x="220.7" y="196">20</text>
</g>
<g font-size="3.2">
<text x="198.6" y="69">10</text>
<text x="204.2" y="70.8">GND</text>
<text x="200.7" y="114.9">7</text>
<text x="204.2" y="116.7">GND</text>
<text x="196.9" y="174.9">10</text>
<text x="202.4" y="176.6">GND</text>
<text x="348.6" y="183.7">8</text>
<text x="348.6" y="180.2">9</text>
<text x="348.6" y="190.7">6</text>
<text x="348.6" y="187.2">7</text>
<text x="348.6" y="197.8">4</text>
<text x="348.6" y="194.3">5</text>
<text x="348.6" y="201.3">3</text>
<text x="348.6" y="208.4">1</text>
<text x="348.6" y="204.9">2</text>
<text x="198.6" y="227.8">10</text>
<text x="204.2" y="229.6">GND</text>
</g>
</svg>
